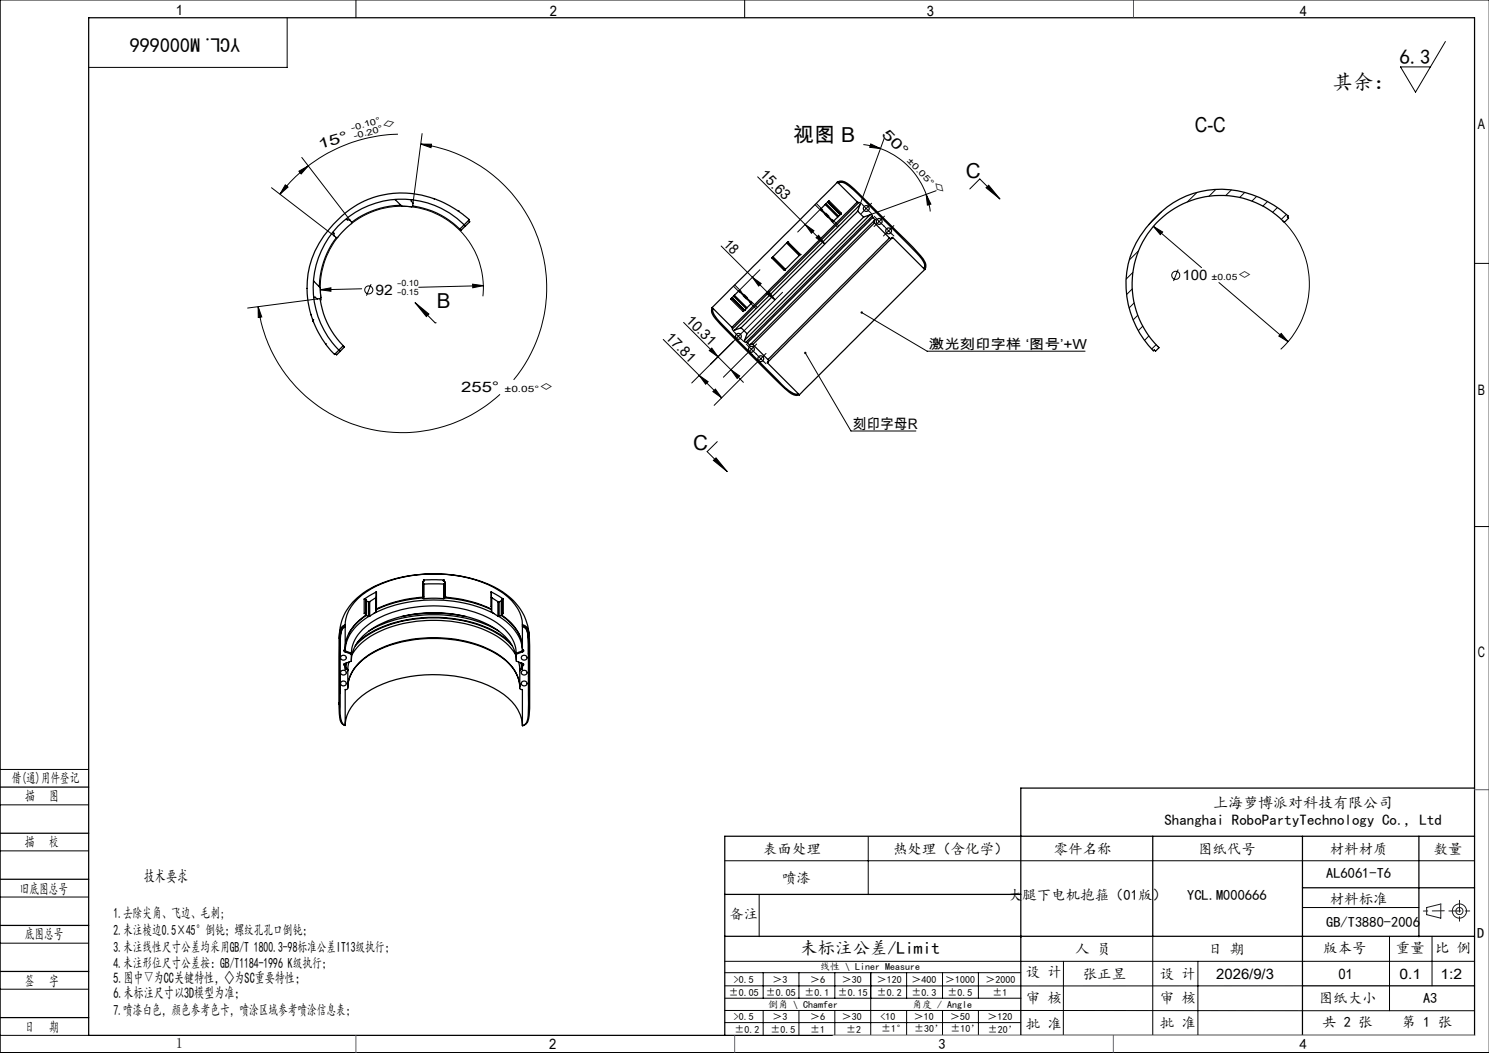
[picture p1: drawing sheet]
<svg xmlns="http://www.w3.org/2000/svg" width="420mm" height="297mm" viewBox="0 0 420 297" stroke-linecap="round" stroke-linejoin="round" font-family="sans-serif">
<g fill="none" stroke="#000" stroke-width=".28">
<path d="M100.4 0v5M210 0v5M420 0h-419.9v297h419.9M81 5v14h-56M407.7 11.7l-8.4 14.3-4.3-7.1h8.5M112.3 37.8a43.2 43.2 0 0 0-25.3 9M119.1 37.7l-2.6 19.7M249.4 39.1l-6.8 18.6M76.6 52.9l17.7 13.7M80.5 52.1l.7 .7-2.2 2zM84.3 48.3l2.7-1.5-2.1 2.3zM85.1 44.4l13.6 17.7"/>
<path d="M87 46.8l-3.6 3-4.4 5M118.7 40.6l3 .1-.1 1zM118.7 40.6a40.9 40.9 0 0 1 26.2 66.5M213.7 49.9l13.4 13.4M231.5 58.9l-6.5 6.5M243.5 57.9l1.7 1.8M243.5 40.8l1.9 .3 3 .8M245.2 57.9l-1.7 1.8M245.6 40.6l2.8 1.3-3.1-.3zM248.4 41.9a21.7 21.7 0 0 1 12.8 12.9M261.2 54.8l1.4 2.8-1 .3zM261.2 54.8l.8 2.4 .4 2.5"/>
<path d="M264.1 53.8l-18.7 6.8M273.5 53.3l2.9-2.8 5.6 5.6M278.1 52.9l.8-.7 3.1 3.9zM327.7 59.7l-3.7 3.7M337.6 54.3l-2.7 2.6M342.9 53.4l-1.9 1.9M347.3 53.6l-1.6 1.6M351.1 54.3l-1.4 1.4M354.4 55.4l-1.3 1.3M357.5 56.9l-1.3 1.2M360.3 58.6l-1.3 1.3M95.2 67a23.2 23.2 0 0 0-4.6 17.7"/>
<path d="M99.1 63.1a23 23 0 0 1 25.4-2.1 23 23 0 0 1 11.7 22.6M203.4 69.4l15.2 15.2M212.2 78.2l2.5 1.8-.7 .7zM214.3 76.1l-5.9 5.9M227.1 63.3l2.5 1.8-.7 .7zM227.1 63.3l5.6 5.5M230.2 67.1l.7-.7 1.8 2.4zM247.1 61.6l.9 .9M248 62.5l.9 .9M248 62.5l-.9 .9M248.9 61.6l-.9 .9M249.8 64.2l1.7 1.8"/>
<path d="M251.5 64.2l-1.7 1.8M319.5 76.8l-1.8 1.9M321.2 70.7l-2.6 2.6M325.3 63.8l2.6 1.6-.6 .8zM325.3 63.8l13.6 11.7M332.3 76l-1.3 3.3M343.8 79.7l19.5 16.7M361.9 62.4a25 25 0 0 1-.7 36.1M362.8 60.5l-1.4 1.4M415.9 74.3h4.1M72.8 86.5l1 2.9-1 .1zM72.8 86.5a40.9 40.9 0 0 0 68.2 24.7"/>
<path d="M89.5 84.3l-19.7 2.6M90.3 81.7l3-.5v1zM102 81.5l-11.7 .2M104.7 80.1l-1.3 3.3M133.3 80.1l3 .5-3 .6zM136.3 80.6l-18.2 .4M187.1 95.7l16.5 16.5M192.8 90.9l9.7 9.7M200.1 98.9l.7-.7 1.7 2.4zM206.8 96.3l-11.7 11.7M207.4 94l1.8 1.7M209.2 94l-1.8 1.7"/>
<path d="M210.5 100l-6.5 6.4M211.1 97.6l1.7 1.8M212.8 97.6l-1.7 1.8M216.1 82.8l.7-.7 1.8 2.5zM220.7 82.4l-10.9 11M227.2 99.6l12.8 22h18.3M243.1 88.2l18.4 10.9h44.6M319.4 81.5l-1.6 1.6M319.9 85.4l-1.4 1.5M320.9 88.9l-1.2 1.3M322.3 92l-1.2 1.2M324.1 94.8l-1.2 1.2"/>
<path d="M326.1 97.2l-1.2 1.2M361.4 94l1.9 2.4-2.6-1.6zM197.2 105.9l2.5 1.8-.7 .7zM201.1 110.5l.7-.8 1.8 2.5zM202.5 100.6l3.7 3.7M206.2 104.3l2.4 1.7-.7 .7zM206.2 104.3l3.5 3.5M213.1 102.6l-11.7 11.7M213.7 100.3l1.8 1.8M215.5 100.3l-1.8 1.8M201.2 129.9l.8-.8 3.1 3.9zM202.3 124.6l-2.8 2.8 5.6 5.6"/>
<path d="M415.9 148.5h4.1M0 217h25M0 227h25M0 240h25M244.9 236v16.3M0 253h25M204.4 242.8h211.5M214.1 252.4v11.8M367.4 256h32.8M0 266h25M0 279h25M204.4 271.1h211.5"/>
<path d="M204.4 278.1h163M204.4 274.4h83.5M215.3 274.4v7.1M225.4 274.4v7.1M235.5 274.4v7.1M245.6 274.4v17.6M255.7 274.4v7.1M265.9 274.4v7.1M276 274.4v7.1M300 271.1l-.1 21M325.2 264.1v27.9M337.9 271.1v20.9"/>
<path d="M391.9 264.1v21M403.9 264.1v14M0 292h25M204.4 285l211.5 .1M204.4 288.4h83.5M204.5 281.5h83.5M215.3 285v7M225.4 285v7M235.5 285v7M255.7 285v7M265.9 285v7M276 285v7"/>
<path d="M287.9 292h128"/>
<circle cx="331.6" cy="77.7" r="1.14"/>
<circle cx="104" cy="81.8" r="1.14"/>
</g>
<path d="M117.1 85.4l3.9 3.2-.7 .7zM117.1 85.4l5.6 5.6M122.7 91h.1" fill="none" stroke="#000" stroke-width=".3"/>
<g fill="none" stroke="#191924" stroke-width=".28">
<path d="M402.4 256l4-1v4l-4-1z"/>
<circle cx="411.7" cy="257" r="1"/>
<circle cx="411.7" cy="257" r="2"/>
</g>
<path d="M229.9 57.7l6.3 6.4M236.6 63.7l-6.4-6.3M207.2 80.4l6.4 6.3M213.2 87.1l-6.3-6.4" fill="none" stroke="#000" stroke-width=".28" stroke-dasharray="30.5 1.3 1.3 1.3" stroke-dashoffset="27.9"/>
<g fill="none" stroke="#000" stroke-width=".28" stroke-dasharray="30.5 1.3 1.3 1.3">
<path d="M243.5 57.9l-.6-.6M243.5 59.7l-.6 .6M245.3 57.9l.5-.6M245.3 59.7l.5 .6M247.1 61.6l-.6-.6M247.1 63.3l-.6 .6M248.9 61.6l.6-.6M248.9 63.3l.6 .6M249.8 64.2l-.6-.6M249.8 66l-.6 .6M251.5 64.2l.6-.6M251.5 66l.6 .6"/>
<path d="M207.4 94l-.6-.6M207.4 95.7l-.6 .6M209.2 94l.6-.6M209.2 95.7l.6 .6M211.1 97.6l-.6-.6M211.1 99.4l-.6 .6M212.8 97.6l.6-.6M212.8 99.4l.6 .6M213.7 100.3l-.6-.6M213.7 102l-.6 .6M215.5 100.3l.6-.6M215.5 102l.6 .6"/>
</g>
<g fill="none" stroke="#000" stroke-width=".35">
<path d="M25 5h390.9v287h-390.9zM111.4 56.3l2 1.9 2.7 .1 .3-.2M113.1 57.9a23.5 23.5 0 0 0-13.9 4.8M116.2 56.3l-.2 .4 .5 .6-.1 .8M116.4 58.1a23.1 23.1 0 0 1 13.3 6.5M122.3 56l.2 .1M122.5 56.1a25.7 25.7 0 0 0-29.5 8.4 26 26 0 0 0-1.2 32.5l2.6 3 1.2-1.3M122.5 56.1a30.5 30.5 0 0 1 9.4 5.4l.5 .4M231.5 59l3.5 3.5M231.5 58.9v.1M231.5 58.9l3.6 3.6M232.8 57.7l-1.3 1.2"/>
<path d="M232.8 57.7l3.5 3.5M233 57.4l-.2 .3M233 57.4l3.5 3.6M233.4 57l3.6 3.5M233.4 57l-.4 .4M233.5 56.9l-.1 .1M233.5 56.9h.1M233.5 56.9l.3-.3 3.5 3.5-.3 .4M233.5 56.9l3.5 3.6M236.2 51.4a2.82 2.82 0 0 1 3.5 .8l15.5 15.2a26.4 26.4 0 0 1 5.7 6.6 2.13 2.13 0 0 1 0 2M236.2 51.4l-35.3 35.3M236.2 51.4l5.6 5.6"/>
<path d="M236.4 51.6h.1a2.5 2.5 0 0 1 2.9 .8l2.6 2.4 14.5 14.4a19 19 0 0 1 4.2 5l.1 1-.2 .6M241.8 57l-35.4 35.3M241.8 57l.5 .1M241.9 59.6l-32.8 32.9M241.9 59.6l1.7 1.6M242.3 57.1l-35.7 35.7M242.3 57.1a.38 .38 0 0 1 .3 .2 .38 .38 0 0 1 0 .4M242.6 57.7l-35.4 35.4M242.6 57.7l-.7 1.9M88.4 79.2l1.9 2 .2 2.8-.2 .2M93.8 65.6h.3l.1 .9 .7 .5M94.9 67a23.5 23.5 0 0 0-4.8 13.9"/>
<path d="M97.8 61.6v.3l.9 .2 .5 .6M99.2 62.7l-.1 .4-2.5 2.3-1.5 1.7-.2-.1M130.9 63.4a25 25 0 0 0-35.2 .1 25 25 0 0 0-.1 35.2M130.9 63.4l-1.2 1.2M130.9 63.4l.4 .3M131.3 63.7l-1.3 1.3-.3-.4M132.2 62.2l.3 .3-1.2 1.2M132.4 62l-1.5 1.4M217.7 72.7h.1M217.7 72.7l3.6 3.5M217.8 72.6l-.1 .1M217.8 72.6l3.5 3.6"/>
<path d="M218 72.4l-.2 .2M218 72.4l3.5 3.5M221.3 76.2h.1M221.5 75.9l-.2 .3M221.9 68.5l-3.9 3.9M221.9 68.5l3.5 3.6M222.1 68.3l-.2 .2M222.1 68.3l3.5 3.6M222.2 68.3h.1M222.2 68.3l3.5 3.5M222.2 68.3h-.1M225.4 72.1l-3.9 3.8"/>
<path d="M225.6 71.9l-.2 .2M225.7 71.8h.1M225.7 71.8l-.1 .1M235.1 62.5h-.1M236.3 61.2l-1.2 1.3M236.5 61l-.2 .2M237 60.5l-.5 .5M237 60.5h.1M243.6 61.2l-32.9 32.9M245.4 60.6l-35.4 35.3M245.4 60.6a.38 .38 0 0 1 .5-.1 .38 .38 0 0 1 .2 .4M245.4 60.6l-1.8 .6"/>
<path d="M246.1 60.9l-35.7 35.7M246.1 60.9l.1 .4M246.2 61.3l-35.4 35.4M246.2 61.3l.6 .7-.1 .2M246.7 62.9l-34.3 34.3M246.7 62.2l-35 35M246.7 62.2l-.2 .3 .2 .4M246.7 62.9l4.2 4.2M250.9 67.1l-34.3 34.3M250.9 67.1l.2 .2 .5-.2M251.6 67.1l-35 35M251.6 67.1l.2-.1 8.8 8.8"/>
<path d="M260.6 75.8l.3 .2M260.9 76l-35.4 35.4M327.1 60.2a26.1 26.1 0 0 1 32.2-2.3l4.1 3-.3 .3 .4 .3-1.2 1.2a25 25 0 0 0-35.7-.3 25 25 0 0 0 .3 35.7l-1 1-.3-.4-.3 .3a26.3 26.3 0 0 1 1.8-38.8zM87.7 88.7v.1M88.2 90.1l.2 .7M88.2 90.1h.1M88.2 90.2h.1M88.4 90.6v.1M88.5 84l.4-.2 .6 .5 .8-.1M90.3 84.2a23.1 23.1 0 0 0 6.5 13.3M95.6 98.7l.3 .4M95.9 99.1l-.9 1-.4-.4"/>
<path d="M96.8 97.5l-1.2 1.2M96.8 97.5l.4 .4-1.3 1.2M200.9 86.7l-.1 .3a2.99 2.99 0 0 0 1 2.9l18.1 18.3a9.9 9.9 0 0 0 4.7 3.3l.9-.1M200.9 86.7l5.5 5.6M201.1 87a2.88 2.88 0 0 0 1.1 2.9l17.3 17.4a9.5 9.5 0 0 0 5.4 3.9l.3-.1M206.4 84h.1M206.4 84l-.3 .3 3.5 3.6 .3-.3M206.4 84l3.5 3.6M206.4 92.3l.2 .5M206.5 84h-.1M206.5 84l3.5 3.5M206.6 92.8a.38 .38 0 0 0 .2 .4 .38 .38 0 0 0 .4-.1"/>
<path d="M206.9 83.5l3.6 3.6M206.9 83.5l-.4 .5M207.2 83.3l-.3 .2M207.2 83.3l3.5 3.5M208.4 82l-1.2 1.3M208.4 82h.1M208.4 82l3.5 3.6M208.5 82l3.5 3.5M209.1 92.5l-1.9 .6M209.1 92.5l1.6 1.6M209.9 87.6h.1M210 87.5l-.1 .1"/>
<path d="M210 95.9a.39 .39 0 0 0 0 .5 .39 .39 0 0 0 .4 .2M210.4 96.6l.4 .1M210.5 87.1l-.5 .4M210.7 86.8l-.2 .3M210.7 94.1l-.7 1.8M210.8 96.7l.7 .7 .2-.2M211.7 97.2l.3-.2 .4 .2M211.9 85.6l-1.2 1.2M212 85.5l-.1 .1M212.4 97.2l4.2 4.2M216.6 101.4l.1 .3-.1 .4M216.6 102.1l-.2 .2 9.1 9.1"/>
<path d="M97.4 176.2l-.2 .1a2.34 2.34 0 0 0-1.4 2.3l-.2 21a7.1 7.1 0 0 0 1 4.7l.6 .3M97.4 176.2l-.2 7a.33 .33 0 0 0-.2 .4 .33 .33 0 0 0 .4 .3M97.4 176.8a2.14 2.14 0 0 0-1.3 2.3l-.1 20.1a6.6 6.6 0 0 0 1 5.3l.4 .1M97.4 176.5a2.25 2.25 0 0 0-1.3 2.1l-.2 1.1 .1 6.2M102.7 169l.5 .1M102.7 169v4.1h.5M103.2 169.1v.3M103.2 173.1v.4M103.2 169.1v4M103.2 173.5a11.9 11.9 0 0 0-5.8 9.2M103.2 169.4l.1 .1M103.2 173.5l.1 .1"/>
<path d="M103.2 169.4v4.1M103.3 173.6a15.3 15.3 0 0 0-5 5.3M103.3 169.5l.6 .3M103.3 173.6l.6 .2M103.3 169.5v4.1M103.9 169.8h.4M103.9 169.8v4M104 173.9a12.3 12.3 0 0 0-6.6 9.7M104 178a38.7 38.7 0 0 1 36-.4l.7 .4M104.3 173.8h-.4M104.3 169.8v4M105.4 173a39.6 39.6 0 0 1 33.9 0"/>
<path d="M106 168.6l-1.7 1.2M106 172.7l-1.7 1.1M106 168.6v4.1M106.1 168.5l-.1 .1M106.2 166.9l-3.5 2.1M106.2 166.9l-.2 5.8M106.2 166.9l-.1 4.2M113.2 173.9a42.6 42.6 0 0 1 18.3 0M119.2 168.3h.1M119.2 164.2v4.1M119.2 164.2l.1 .4M119.2 168.3l.1 .4"/>
<path d="M119.3 168.4a36.9 36.9 0 0 0-13.2 3.4M119.3 168.7a36.8 36.8 0 0 0-13.2 3.3M119.3 164.6l.3 .1M119.3 168.7l.3 .1M119.3 164.6v4.1M119.5 163.6h5.8M119.5 163.6l.2 .2-.5 .4M119.5 163.6v.4M119.6 164.7h5.5M119.6 168.8h5.5M119.6 164.7v4.1M125.1 164.7v4.1"/>
<path d="M125.3 163.6l-.3 .2 .5 .4M125.3 163.6v.4M125.4 164.6l-.3 .1M125.4 168.7l-.3 .1M125.4 164.6v4.1M125.4 168.7a36.4 36.4 0 0 1 13.2 3.3M125.4 168.4a36.5 36.5 0 0 1 13.2 3.4M125.5 168.3h.1M125.5 164.2v4.1M125.5 164.2l-.1 .4M125.5 168.3l-.1 .4M138.5 166.9l3.5 2.1"/>
<path d="M138.5 166.9l.2 5.8M138.5 166.9l.1 4.2M138.6 168.5l.1 .1M138.7 168.6l1.7 1.2M138.7 172.7l1.7 1.1M138.7 168.6v4.1M140.4 169.8h.4M140.4 173.8h.4M140.4 169.8v4M140.7 173.9a12.2 12.2 0 0 1 6.7 9.7M140.8 169.8v4M141.4 173.6a13.9 13.9 0 0 1 5.3 5.9"/>
<path d="M141.4 169.5l-.6 .3M141.4 169.5v4.1M141.4 173.6l-.6 .2M141.5 173.5a11.9 11.9 0 0 1 5.9 9.2M141.5 173.5l-.1 .1M141.5 169.1l-.1 .4M141.5 169.1v4.4M142 169l-.5 .1M142 169v4.1h-.4l-.1 .4M147.4 176.2a11.4 11.4 0 0 0-5.3-8.8 35.9 35.9 0 0 0-24.4-5.3 29.3 29.3 0 0 0-16.8 6.8 10.3 10.3 0 0 0-3.5 7.3M147.4 176.2a2.32 2.32 0 0 1 1.8 2.5l.2 15a35 35 0 0 1-.5 9.8l-.5 .6-.8 .5M147.4 176.2l.1 7a.33 .33 0 0 1 .2 .4 .33 .33 0 0 1-.3 .3"/>
<path d="M147.4 176.8a2.06 2.06 0 0 1 1.5 2.1l.1 3 .1 16.6-.2 4.2a2.22 2.22 0 0 1-1.5 2M147.4 176.5a2.06 2.06 0 0 1 1.5 2.1l.1 6M149.3 179.3a15.9 15.9 0 0 0-8.6-13 40.7 40.7 0 0 0-29.1-3.1 24 24 0 0 0-13 7.8 14.7 14.7 0 0 0-2.9 9.1M95.6 198.2v.5M96 190.6v5M96.2 192.4a.8 .8 0 0 1 1.3-.1 .8 .8 0 0 1-.2 1.2 .8 .8 0 0 1-1.2-.5zM96.2 189.3a.74 .74 0 0 1 1.2-.1 .74 .74 0 0 1-.3 1.2 .71 .71 0 0 1-.8-.2 .71 .71 0 0 1-.1-.9zM96.2 185.1a.8 .8 0 0 1 1.3-.1 .8 .8 0 0 1-.2 1.2 .8 .8 0 0 1-1.2-.5zM97 187.3l.4 .4M97 183.4l.4 .2M97.2 187.7l.2 .3M97.2 187.2v.5"/>
<path d="M97.4 183.6l1.7 .7M97.4 183.6v.3M97.4 187.7v1.1h.2M97.4 183.9l1.7 .6M97.4 187.1v.6M97.5 187.1l-.1 1.4M97.6 188.5l.5 .4M97.6 188.8l.4 .1 .1 .3M97.6 188.5v.3M97.8 187l-.2 1.5M98.1 188.9v5.3l-.2 .2-.5 .1v10.1M98.4 186.7l-.3 2.2"/>
<path d="M99.1 184.3a11 11 0 0 1 5.5-8.7 35.2 35.2 0 0 1 25.7-3.9 22.5 22.5 0 0 1 13.4 7.3l1.3 2.1 .5 1.6 .1 1.6M99.1 186.2a11 11 0 0 1 5.5-8.6 35.2 35.2 0 0 1 25.7-4 22.5 22.5 0 0 1 13.4 7.3l1.3 2.2 .5 1.5 .1 1.6M99.1 184.3v2.2l-1.7 .6a.31 .31 0 0 0-.4 .2 .31 .31 0 0 0 .2 .4M99.3 184.7a19.6 19.6 0 0 1 11.8-8.1 38.8 38.8 0 0 1 28.1 2.3 15.7 15.7 0 0 1 6.3 5.8M100.2 182.2a27.5 27.5 0 0 1 18-7.7 35.9 35.9 0 0 1 23.5 5.1l2.8 2.6M100.8 181.3a30 30 0 0 1 18.8-7.1 35.8 35.8 0 0 1 22.3 5.3l2.1 1.8M145.6 184.3v2.2l1.8 .6a.31 .31 0 0 1 .3 .2 .31 .31 0 0 1-.1 .4M146.3 186.7l.3 2.1M146.6 193.7a11.5 11.5 0 0 0-6.2-9 37.5 37.5 0 0 0-27.2-3.6 21.8 21.8 0 0 0-13.8 8.3l-.9 2.1-.4 2.3a11.2 11.2 0 0 1 5.5-8.8 36.4 36.4 0 0 1 26.2-4.5 24.5 24.5 0 0 1 14.9 7.8l1.5 3.1 .4 2.3M146.6 188.8v5.4l.2 .2 .6 .1v10.2M147 187l.1 1.5M147.1 188.5l-.5 .4"/>
<path d="M147.1 188.8l-.3 .1-.2 .3M147.1 188.5v.3M147.2 189.3a.74 .74 0 0 1 1.2-.1 .74 .74 0 0 1-.3 1.2 .71 .71 0 0 1-.9-.2 .71 .71 0 0 1 0-.9zM147.2 187.1l.2 1.4M147.3 187.1l.1 .6M147.4 183.6l-1.8 .7M147.4 183.6v.3M147.4 187.7v1.1h-.3M147.4 183.9l-1.8 .6M147.6 187.7l-.2 .3M147.6 187.2v.5M147.7 187.3l-.3 .4"/>
<path d="M147.7 183.4l-.3 .2M97.4 204.6a10.9 10.9 0 0 1 4.7-8.3 34.5 34.5 0 0 1 24-5.8 30.1 30.1 0 0 1 17.2 6.3 10.9 10.9 0 0 1 4.1 7.8M147.4 204.7h.1M0 222h25M0 235h25M325.2 235.9v28.2M367.4 235.9v56.1M400.2 235.9v28.3M415.9 235.9h-211.5v56.1M415.9 222.3h-128v69.7M0 248h25M204.4 252.3h83.5"/>
<path d="M367.4 250.4h48.5M0 261h25M0 274h25M204.4 264.1h211.5M367.4 278.1h48.5M0 287h25"/>
<circle cx="244.4" cy="58.8" r=".81"/>
<circle cx="248" cy="62.5" r=".83"/>
<circle cx="250.6" cy="65.1" r=".83"/>
<circle cx="208.3" cy="94.9" r=".81"/>
<circle cx="211.9" cy="98.5" r=".83"/>
<circle cx="214.6" cy="101.2" r=".83"/>
<circle cx="147.9" cy="192.8" r=".77"/>
<circle cx="147.9" cy="185.5" r=".77"/>
</g>
<path d="M407.4 256.9l-5.9 .1M408.7 256.9h6M411.7 253.9v6" fill="none" stroke="#191924" stroke-width=".28" stroke-dasharray="6.3 1.3 1.3 1.3" stroke-dashoffset="3"/>
<path d="M235 292h180.9" fill="none" stroke="#c0c0c0" stroke-width=".28"/>
<path d="M319.7 0v5M415.9 222.7h4.1M100.4 292v5M207.2 292v5M314 292v5" fill="none" stroke="#00f" stroke-width=".28"/>
<path d="M406.4 255h.1" fill="none" stroke="#0ff" stroke-width=".28"/>
<g fill="#000">
<path d="M117.1 85.4l3.9 3.2-.7 .7z"/>
<path d="M84.3 48.3l2.7-1.5-2.1 2.3zM80.5 52.1l.7 .7-2.2 2z"/>
<path d="M261.2 54.8l1.4 2.8-1 .3zM245.6 40.6l2.8 1.3-3.1-.3z"/>
<path d="M230.2 67.1l.7-.7 1.8 2.4zM227.1 63.3l2.5 1.8-.7 .7z"/>
<path d="M91.7 97a.17 .17 0 0 1 .3 0 .17 .17 0 0 1-.3 0zM129.1 59.5a.2 .2 0 0 1 .4 0 .2 .2 0 0 1-.4 0z"/>
<path d="M133.3 80.1v1.1l3-.6zM90.3 81.7l3 .5v-1zM118.7 40.6l3 .1-.1 1zM72.8 86.5l1 2.9-1 .1zM361.4 94l-.7 .8 2.6 1.6zM325.3 63.8l2 2.4 .6-.8z"/>
<path d="M216.1 82.8l.7-.7 1.8 2.5zM212.2 78.2l2.5 1.8-.7 .7z"/>
<path d="M226.9 99.3a.33 .33 0 0 0 0 .6 .33 .33 0 0 0 .5-.3 .33 .33 0 0 0-.4-.3l.2 .3zM242.8 87.9l.3 .3-.3-.2a.33 .33 0 0 0 .3 .4 .33 .33 0 0 0 .3-.5 .33 .33 0 0 0-.6 0z"/>
<path d="M200.1 98.9l.7-.7 1.7 2.4zM206.2 104.3l2.4 1.7-.7 .7zM197.2 105.9l2.5 1.8-.7 .7zM201.1 110.5l.7-.8 1.8 2.5z"/>
<path d="M201.2 129.9l.8-.8 3.1 3.9zM278.1 52.9l.8-.7 3.1 3.9z"/>
</g>
<g font-size="5.8">
<text x="394.8" y="18">6.3</text>
<text x="375.9" y="25.2">其余：</text>
<text x="223.8" y="40.1">视图 B</text>
<text x="337" y="37.2">C-C</text>
<text x="272.5" y="50.1">C</text>
<text x="123.2" y="87">B</text>
<text x="195.6" y="127">C</text>
</g>
<text font-size="5.6" x="67.7" y="10.6" transform="rotate(-180 67.7 10.6)">YCL.M000666</text>
<text font-size="4.9" x="225.7" y="269">未标注公差/Limit</text>
<text font-size="4.7" x="40.6" y="248.8">技术要求</text>
<g font-size="4.2">
<text x="342.2" y="227.9">上海萝博派对科技有限公司</text>
<text x="328.5" y="232.8">Shanghai RoboPartyTechnology Co., Ltd</text>
<text x="32" y="277.4">5.图中▽为CC关键特性，◇为SC重要特性；</text>
<text x="32" y="281.6">6.未标注尺寸以3D模型为准；</text>
</g>
<g font-size="4.1">
<text x="49.6" y="4.3">1</text>
<text x="155.1" y="4.6">2</text>
<text x="261.4" y="4.6">3</text>
<text x="366.6" y="4.6">4</text>
<text x="108.2" y="36.9" transform="rotate(-16 108.2 36.9)">◇</text>
<text x="248.6" y="38.1" transform="rotate(46 248.6 38.1)">5 0 °</text>
<text x="416.9" y="36.3">A</text>
<text x="90.2" y="42.2" transform="rotate(-16 90.2 42.2)">1 5 °</text>
<text x="214.1" y="49.5" transform="rotate(45 214.1 49.5)">15.63</text>
<text x="262.4" y="52.5" transform="rotate(46 262.4 52.5)">◇</text>
<text x="203.8" y="69" transform="rotate(45 203.8 69)">18</text>
<text x="105.9" y="83.2">92</text>
<text x="333.5" y="79.1">100</text>
<text x="349" y="79.1">◇</text>
<text x="187.5" y="95.3" transform="rotate(45 187.5 95.3)">17.81</text>
<text x="193.2" y="90.5" transform="rotate(45 193.2 90.5)">10.31</text>
<text x="130.1" y="110.6">255°</text>
<text x="152.1" y="110.6">◇</text>
<text x="416.9" y="111.3">B</text>
<text x="240.5" y="121">刻印字母R</text>
<text x="416.9" y="185.3">C</text>
<text x="3.3" y="220.9">借(通)用件登记</text>
<text x="7.1" y="226">描</text>
<text x="13.9" y="226">图</text>
<text x="7" y="238.9">描</text>
<text x="13.8" y="238.9">校</text>
<text x="215.3" y="240.8">表面处理</text>
<text x="251.9" y="240.8">热处理（含化学）</text>
<text x="297.3" y="240.8">零件名称</text>
<text x="337.9" y="240.8">图纸代号</text>
<text x="375.1" y="240.8">材料材质</text>
<text x="404.4" y="240.8">数量</text>
<text x="220.6" y="249">喷漆</text>
<text x="374.1" y="247.7">AL6061-T6</text>
<text x="5.6" y="252">旧底图总号</text>
<text x="284.4" y="253.7">大腿下电机抱箍（01版）</text>
<text x="334.9" y="253.7">YCL.M000666</text>
<text x="375.1" y="254.9">材料标准</text>
<text x="32" y="258.9">1.去除尖角、飞边、毛刺;</text>
<text x="32" y="263.6">2.未注棱边0.5×45°倒钝；螺纹孔孔口倒钝；</text>
<text x="205.7" y="259.3">备注</text>
<text x="374.1" y="261.4">GB/T3880-2006</text>
<text x="7" y="265">底图总号</text>
<text x="32" y="268.4">3.未注线性尺寸公差均采用GB/T 1800.3-98标准公差IT13级执行；</text>
<text x="303.3" y="269">人 员</text>
<text x="340.8" y="269">日 期</text>
<text x="373.2" y="268.7">版本号</text>
<text x="393.7" y="268.7">重量</text>
<text x="404.8" y="268.7">比 例</text>
<text x="416.7" y="264.6">D</text>
<text x="32" y="273.2">4.未注形位尺寸公差按：GB/T1184-1996 K级执行；</text>
<text x="289.3" y="275.5">设 计</text>
<text x="7" y="278">签</text>
<text x="13.8" y="278">字</text>
<text x="305.4" y="276">张正昱</text>
<text x="327.2" y="276">设 计</text>
<text x="343.1" y="276">2026/9/3</text>
<text x="377.5" y="276">01</text>
<text x="394.8" y="276">0.1</text>
<text x="406.3" y="276">1:2</text>
<text x="32" y="286.4">7.喷漆白色，颜色参考色卡，喷涂区域参考喷涂信息表；</text>
<text x="289.3" y="283">审 核</text>
<text x="327.2" y="282.9">审 核</text>
<text x="372" y="283">图纸大小</text>
<text x="401.4" y="283">A3</text>
<text x="7" y="291">日</text>
<text x="13.8" y="291">期</text>
<text x="289.3" y="290.1">批 准</text>
<text x="327.2" y="290">批 准</text>
<text x="373" y="289.8">共 2 张</text>
<text x="395.4" y="289.8">第 1 张</text>
<text x="49.6" y="295.6">1</text>
<text x="154.9" y="296">2</text>
<text x="264.7" y="296">3</text>
<text x="366.6" y="296">4</text>
</g>
<text font-size="3.9" x="262" y="98.4">激光刻印字样 ‘图号’+W</text>
<g font-size="2.8">
<text x="231.3" y="273.6">线性 \ Liner Measure</text>
<text x="205.6" y="280.8">±0.05</text>
<text x="207" y="277.2">&gt;0.5</text>
<text x="216" y="280.8">±0.05</text>
<text x="217.9" y="277.2">＞3</text>
<text x="227" y="280.8">±0.1</text>
<text x="228.5" y="277.2">＞6</text>
<text x="236.3" y="280.8">±0.15</text>
<text x="237.5" y="277.2">＞30</text>
<text x="247.4" y="277.2">＞120</text>
<text x="247.4" y="280.8">±0.2</text>
<text x="257.1" y="277.2">＞400</text>
<text x="257.1" y="280.8">±0.3</text>
<text x="266.6" y="277.2">＞1000</text>
<text x="267.3" y="280.8">±0.5</text>
<text x="278" y="277.2">＞2000</text>
<text x="279.9" y="280.8">±1</text>
<text x="207" y="287.8">&gt;0.5</text>
<text x="216.6" y="284.3">倒角 \ Chamfer</text>
<text x="217.9" y="287.8">＞3</text>
<text x="228.5" y="287.8">＞6</text>
<text x="237.5" y="287.8">＞30</text>
<text x="248.4" y="287.8">&lt;10</text>
<text x="257.3" y="284.3">角度 / Angle</text>
<text x="257.8" y="287.8">＞10</text>
<text x="268" y="287.8">＞50</text>
<text x="278.5" y="287.8">＞120</text>
<text x="207.1" y="291.3">±0.2</text>
<text x="217.3" y="291.3">±0.5</text>
<text x="228.5" y="291.3">±1</text>
<text x="238.7" y="291.3">±2</text>
<text x="248.6" y="291.1">±1°</text>
<text x="257.8" y="291.1">±30’</text>
<text x="268.1" y="291.1">±10’</text>
<text x="278.6" y="291.2">±20’</text>
</g>
<g font-size="2.4">
<text x="99.3" y="37" transform="rotate(-16 99.3 37)">-0.10°</text>
<text x="100" y="39.3" transform="rotate(-16 100 39.3)">-0.20°</text>
<text x="255.7" y="45.5" transform="rotate(46 255.7 45.5)">± 0 .0 5 °</text>
<text x="112" y="80.8">-0.10</text>
<text x="112" y="83.2">-0.15</text>
<text x="341.7" y="79.1">±0.05</text>
<text x="142.3" y="110.6">±0.05°</text>
</g>
</svg>
